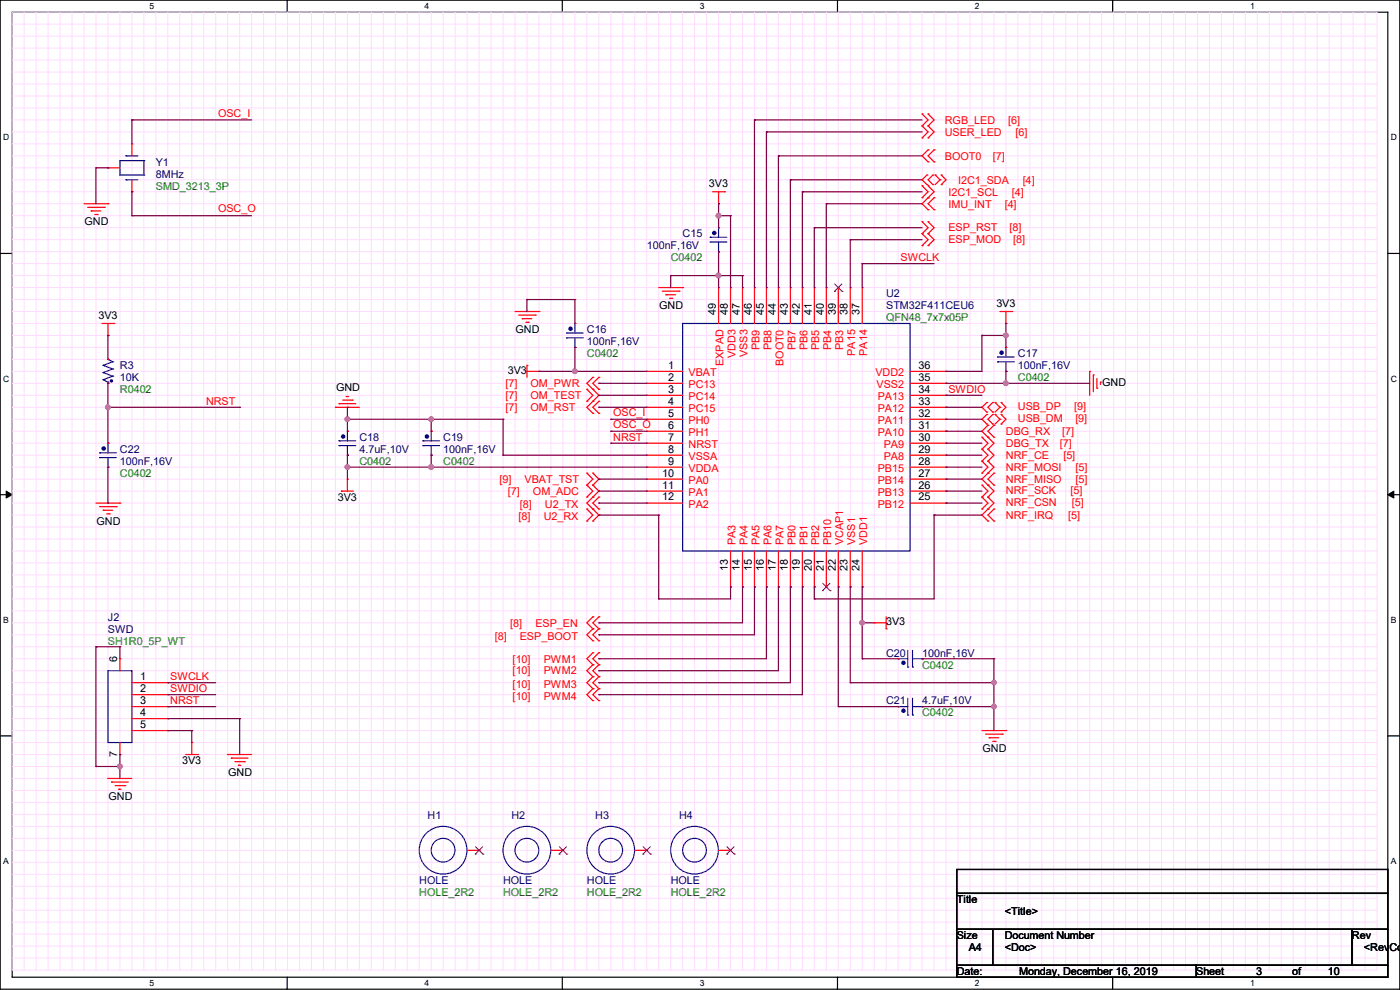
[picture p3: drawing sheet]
<svg xmlns="http://www.w3.org/2000/svg" width="297mm" height="210mm" viewBox="0 0 297 210" stroke-linecap="round" stroke-linejoin="round" font-family="sans-serif">
<path d="M0 0h297v209.8h-297zM2.6 2.6h291.8v204.7h-291.8z" fill="none" stroke="#000" stroke-width=".25"/>
<g fill="#fff">
<path d="M31.7 .3h1v2h-1z"/>
<path d="M31.7 207.6h1v1.9h-1z"/>
</g>
<path d="M60.9 0v2.6M60.9 207.3v2.5" fill="none" stroke="#000" stroke-width=".25"/>
<g fill="#fff">
<path d="M90.1 .3h1v2h-1z"/>
<path d="M90.1 207.6h1v1.9h-1z"/>
</g>
<path d="M119.3 0v2.6M119.3 207.3v2.5" fill="none" stroke="#000" stroke-width=".25"/>
<g fill="#fff">
<path d="M148.5 .3h.9v2h-.9z"/>
<path d="M148.5 207.6h.9v1.9h-.9z"/>
</g>
<path d="M177.7 0v2.6M177.7 207.3v2.5" fill="none" stroke="#000" stroke-width=".25"/>
<g fill="#fff">
<path d="M206.8 .3h1v2h-1z"/>
<path d="M206.8 207.6h1v1.9h-1z"/>
</g>
<path d="M236.1 0v2.6M236.1 207.3v2.5" fill="none" stroke="#000" stroke-width=".25"/>
<g fill="#fff">
<path d="M265.2 .3h1v2h-1z"/>
<path d="M265.2 207.6h1v1.9h-1z"/>
<path d="M.7 28.2h1.2v1.9h-1.2z"/>
<path d="M295.1 28.2h1.2v1.9h-1.2z"/>
<path d="M.7 79.3h1.2v2h-1.2z"/>
<path d="M295.1 79.3h1.2v2h-1.2z"/>
</g>
<path d="M0 53.8h2.6M294.4 53.8h2.6" fill="none" stroke="#000" stroke-width=".25"/>
<g fill="#fff">
<path d="M.7 130.5h1.2v2h-1.2z"/>
<path d="M295.1 130.5h1.1v2h-1.1z"/>
</g>
<path d="M0 104.9h2.6M294.4 104.9h2.6" fill="none" stroke="#000" stroke-width=".25"/>
<path d="M1.3 104.2l1.3 .7-1.3 .8zM294.4 104.9l1.3-.7v1.5z" fill="#000" stroke="#000" stroke-width=".21"/>
<g fill="#fff">
<path d="M.7 181.7h1.2v2h-1.2z"/>
<path d="M295.1 181.7h1.1v2h-1.1z"/>
</g>
<path d="M0 156.1h2.6M294.4 156.1h2.6M203 184.4h91.4v5.1h-91.4zM203 189.5h91.4v7.6h-91.4zM203 197.1h7.6v7.7h-7.6zM210.6 197.1h76.2v7.7h-76.2zM286.8 197.1h7.6v7.7h-7.6zM203 204.8h50.8v2.5h-50.8zM253.8 204.8h40.6v2.5h-40.6z" fill="none" stroke="#000" stroke-width=".25"/>
<g fill="none" stroke="#ffdbff" stroke-width=".21">
<path d="M2.6 2.6h289.5v203.2h-289.5zM2.6 5.1h289.5M2.6 7.7h289.5M2.6 10.2h289.5M2.6 12.7h289.5M2.6 15.3h289.5M2.6 17.8h289.5M5.1 2.6v203.2M7.7 2.6v203.2M10.2 2.6v203.2M12.7 2.6v203.2M15.3 2.6v203.2"/>
<path d="M17.8 2.6v203.2M20.4 2.6v203.2M22.9 2.6v203.2M25.4 2.6v203.2M28 2.6v203.2M30.5 2.6v203.2M33.1 2.6v203.2M35.6 2.6v203.2M38.1 2.6v203.2M40.7 2.6v203.2M43.2 2.6v203.2M45.8 2.6v203.2"/>
<path d="M48.3 2.6v203.2M50.8 2.6v203.2M53.4 2.6v203.2M55.9 2.6v203.2M58.5 2.6v203.2M61 2.6v203.2M63.5 2.6v203.2M66.1 2.6v203.2M68.6 2.6v203.2M71.2 2.6v203.2M73.7 2.6v203.2M76.2 2.6v203.2"/>
<path d="M78.8 2.6v203.2M81.3 2.6v203.2M83.9 2.6v203.2M86.4 2.6v203.2M88.9 2.6v203.2M91.5 2.6v203.2M94 2.6v203.2M96.6 2.6v203.2M99.1 2.6v203.2M101.6 2.6v203.2M104.2 2.6v203.2M106.7 2.6v203.2"/>
<path d="M109.3 2.6v203.2M111.8 2.6v203.2M114.3 2.6v203.2M116.9 2.6v203.2M119.4 2.6v203.2M122 2.6v203.2M124.5 2.6v203.2M127 2.6v203.2M129.6 2.6v203.2M132.1 2.6v203.2M134.7 2.6v203.2M137.2 2.6v203.2"/>
<path d="M139.7 2.6v203.2M142.3 2.6v203.2M144.8 2.6v203.2M147.4 2.6v203.2M149.9 2.6v203.2M152.4 2.6v203.2M155 2.6v203.2M157.5 2.6v203.2M160.1 2.6v203.2M162.6 2.6v203.2M165.1 2.6v203.2M167.7 2.6v203.2"/>
<path d="M170.2 2.6v203.2M172.8 2.6v203.2M175.3 2.6v203.2M177.8 2.6v203.2M180.4 2.6v203.2M182.9 2.6v203.2M185.5 2.6v203.2M188 2.6v203.2M190.5 2.6v203.2M193.1 2.6v203.2M195.6 2.6v203.2M198.2 2.6v203.2"/>
<path d="M200.7 2.6v203.2M203.2 2.6v203.2M205.8 2.6v203.2M208.3 2.6v203.2M210.9 2.6v203.2M213.4 2.6v203.2M215.9 2.6v203.2M218.5 2.6v203.2M221 2.6v203.2M223.6 2.6v203.2M226.1 2.6v203.2M228.6 2.6v203.2"/>
<path d="M231.2 2.6v203.2M233.7 2.6v203.2M236.3 2.6v203.2M238.8 2.6v203.2M241.3 2.6v203.2M243.9 2.6v203.2M246.4 2.6v203.2M249 2.6v203.2M251.5 2.6v203.2M254 2.6v203.2M256.6 2.6v203.2M259.1 2.6v203.2"/>
<path d="M261.7 2.6v203.2M264.2 2.6v203.2M266.7 2.6v203.2M269.3 2.6v203.2M271.8 2.6v203.2M274.4 2.6v203.2M276.9 2.6v203.2M279.4 2.6v203.2M282 2.6v203.2M284.5 2.6v203.2M287.1 2.6v203.2M289.6 2.6v203.2"/>
<path d="M2.6 20.4h289.5M2.6 22.9h289.5M2.6 25.4h289.5M2.6 28h289.5M2.6 30.5h289.5M2.6 33.1h289.5M2.6 35.6h289.5M2.6 38.1h289.5M2.6 40.7h289.5M2.6 43.2h289.5M2.6 45.8h289.5M2.6 48.3h289.5"/>
<path d="M2.6 50.8h289.5M2.6 53.4h289.5M2.6 55.9h289.5M2.6 58.5h289.5M2.6 61h289.5M2.6 63.5h289.5M2.6 66.1h289.5M2.6 68.6h289.5M2.6 71.2h289.5M2.6 73.7h289.5M2.6 76.2h289.5M2.6 78.8h289.5"/>
<path d="M2.6 81.3h289.5M2.6 83.9h289.5M2.6 86.4h289.5M2.6 88.9h289.5M2.6 91.5h289.5M2.6 94h289.5M2.6 96.6h289.5M2.6 99.1h289.5M2.6 101.6h289.5M2.6 104.2h289.5M2.6 106.7h289.5M2.6 109.3h289.5"/>
<path d="M2.6 111.8h289.5M2.6 114.3h289.5M2.6 116.9h289.5M2.6 119.4h289.5M2.6 122h289.5M2.6 124.5h289.5M2.6 127h289.5M2.6 129.6h289.5M2.6 132.1h289.5M2.6 134.7h289.5M2.6 137.2h289.5M2.6 139.7h289.5"/>
<path d="M2.6 142.3h289.5M2.6 144.8h289.5M2.6 147.4h289.5M2.6 149.9h289.5M2.6 152.4h289.5M2.6 155h289.5M2.6 157.5h289.5M2.6 160.1h289.5M2.6 162.6h289.5M2.6 165.1h289.5M2.6 167.7h289.5M2.6 170.2h289.5"/>
<path d="M2.6 172.8h289.5M2.6 175.3h289.5M2.6 177.8h289.5M2.6 180.4h289.5M2.6 182.9h289.5M2.6 185.5h289.5M2.6 188h289.5M2.6 190.5h289.5M2.6 193.1h289.5M2.6 195.6h289.5M2.6 198.2h289.5M2.6 200.7h289.5"/>
<path d="M2.6 203.2h289.5"/>
</g>
<g fill="none" stroke="#f00" stroke-width=".25">
<path d="M22.9 35.6h.1M22.9 35.6h2.5M28 30.5h.1M28 30.5v2.6M28 38.1v2.6M195.6 39.4h.1M195.6 29.3h.1M195.6 26.7h.1M195.6 24.2h.1M195.6 39.4l1.3 1.3-1.3 1.3M195.6 26.7l1.3 1.3-1.3 1.3M195.6 24.2l1.3 1.2-1.3 1.3"/>
<path d="M196.6 37.1h.1M196.6 39.2h.1M196.6 37.1l-1 1 1 1.1M196.9 39.4h.1M196.9 31.8h.1M196.9 34.3h.1M196.9 29.3h.1M196.9 26.7h.1M196.9 24.2h.1M196.9 31.8l-1.3 1.3 1.3 1.2M196.9 39.4l1.3 1.3-2.6 2.5 1.3 1.3M196.9 26.7l1.3 1.3-1.3 1.3"/>
<path d="M196.9 24.2l1.3 1.2-1.3 1.3M197.9 37.1h.1M197.9 39.2h.1M197.9 37.1l-1 1 1 1.1M198.2 34.3h.1M198.2 31.8h.1M198.2 31.8l-1.3 1.3 1.3 1.2M198.4 37.1h.1M198.4 37.1l1 1M199.4 38.1h.1M199.4 38.1l-1 1.1M199.7 39.2h.1"/>
<path d="M199.7 37.1h.1M199.7 37.1l1 1-1 1.1M17.8 43.2h5.1M18.6 44h3.5M19.3 44.7h.1M19.3 44.7h2.1M20.1 45.5h.5M20.6 45.5h.1M22.1 44h.1M22.9 43.2h.1M28 40.7h.1M151.2 40.7h2.5"/>
<path d="M152.4 43.2h.1M152.4 48.3h.1M152.4 53.4h.1M152.4 40.7v2.5M153.7 40.7h.1M195.6 52.1h.1M195.6 49.6h.1M195.6 47h.1M195.6 42h.1M195.6 49.6l1.3 1.2-1.3 1.3M195.6 47l1.3 1.3-1.3 1.3M196.9 52.1h.1"/>
<path d="M196.9 49.6h.1M196.9 47h.1M196.9 42h.1M196.9 44.5h.1M196.9 49.6l1.3 1.2-1.3 1.3M196.9 47l1.3 1.3-1.3 1.3M198.2 44.5h.1M198.2 42h.1M198.2 42l-1.3 1.2 1.3 1.3M21.6 68.6h2.6M22.9 71.2h.1M22.9 76.2h.1"/>
<path d="M22.9 68.6v2.6M24.2 68.6h.1M109.3 66.1h5M110 66.8h3.6M110.8 67.6h.1M110.8 67.6h2M111.5 68.4h.6M111.8 77.5h.1M111.8 78.8h2.5M111.8 77.5v2.6M112.1 68.4h.1M113.6 66.8h.1"/>
<path d="M114.3 78.8h.1M114.3 66.1h.1M122 68.6h.1M122 73.7h.1M137.2 78.8h.1M137.2 78.8h7.6M139.7 61h5.1M140.5 61.8h3.6M141.3 62.5h.1M141.3 62.5h2M142 63.3h.5M142.5 63.3h.1"/>
<path d="M144.1 61.8h.1M144.8 61h.1M152.4 61h.1M152.4 61v7.6M155 61h.1M155 61v7.6M157.5 61h.1M157.5 61v7.6M160.1 61h.1M160.1 61v7.6M162.6 61h.1M162.6 61v7.6"/>
<path d="M165.1 61h.1M165.1 61v7.6M167.7 61h.1M167.7 61v7.6M170.2 61h.1M170.2 61v7.6M172.8 61h.1M172.8 61v7.6M175.3 61h.1M175.3 61v7.6M177.8 61h.1M177.8 61v7.6"/>
<path d="M180.4 61h.1M180.4 61v7.6M182.9 61h.1M182.9 61v7.6M193.1 78.8h7.6M200.7 78.8h.1M212.1 66.1h2.6M213.4 68.6h.1M213.4 73.7h.1M213.4 78.8h.1M213.4 66.1v2.5M214.7 66.1h.1"/>
<path d="M231.2 78.8h.1M231.2 78.8v5.1M231.9 79.5h.1M231.9 79.5v3.6M22.9 94h.1M22.9 99.1h.1M22.9 81.3h.1M71.2 86.4h.1M71.2 86.4h5M71.9 85.6h.1M71.9 85.6h3.6M72.7 84.9h2"/>
<path d="M73.4 84.1h.1M73.4 84.1h.6M73.7 91.5h.1M73.7 96.6h.1M74.7 84.9h.1M91.5 91.5h.1M91.5 96.6h.1M124.5 82.6h.1M124.5 85.1h.1M124.5 82.6l1.3 1.3-1.3 1.2M125.8 80.1h.1M125.8 82.6h.1"/>
<path d="M125.8 85.1h.1M125.8 87.7h.1M125.8 80.1l-1.3 1.2 2.5 2.6-2.5 2.5 1.3 1.3M127 80.1h.1M127 82.6h.1M127 85.1h.1M127 87.7h.1M127 80.1l-1.2 1.2 1.2 1.3M127 85.1l-1.2 1.3 1.2 1.3M137.2 81.3h.1M137.2 83.9h.1M137.2 86.4h.1"/>
<path d="M137.2 88.9h.1M137.2 91.5h.1M137.2 94h.1M137.2 96.6h.1M137.2 99.1h.1M137.2 86.4h7.6M137.2 81.3h7.6M137.2 83.9h7.6M137.2 88.9h7.6M137.2 91.5h7.6M137.2 94h7.6M137.2 96.6h7.6"/>
<path d="M137.2 99.1h7.6M193.1 86.4h7.6M193.1 81.3h7.6M193.1 83.9h7.6M193.1 88.9h7.6M193.1 91.5h7.6M193.1 94h7.6M193.1 96.6h7.6M193.1 99.1h7.6M200.7 99.1h.1M200.7 96.6h.1M200.7 94h.1"/>
<path d="M200.7 91.5h.1M200.7 88.9h.1M200.7 86.4h.1M200.7 83.9h.1M200.7 81.3h.1M208.3 97.8h.1M208.3 95.3h.1M208.3 92.8h.1M208.3 95.3l1.3 1.3-1.3 1.2M208.3 97.8l1.3 1.3-1.3 1.3M208.3 92.8l1.3 1.2-1.3 1.3M209.3 87.9h.1"/>
<path d="M209.3 90h.1M209.3 85.4h.1M209.3 87.4h.1M209.3 87.9l-1 1 1 1.1M209.3 85.4l-1 1 1 1M209.6 97.8h.1M209.6 95.3h.1M209.6 92.8h.1M209.6 90.2h.1M209.6 97.8l1.3 1.3-2.6 2.5 2.6 2.6-1.3 1.3M209.6 95.3l1.3 1.3-1.3 1.2M209.6 90.2l-1.3 1.3 2.6 2.5-1.3 1.3"/>
<path d="M210.6 87.9h.1M210.6 90h.1M210.6 85.4h.1M210.6 87.4h.1M210.6 87.9l-1 1 1 1.1M210.6 85.4l-1 1 1 1M210.9 92.8h.1M210.9 90.2h.1M210.9 90.2l-1.3 1.3 1.3 1.3M211.1 87.9h.1M211.1 85.4h.1M211.1 87.9l1 1"/>
<path d="M211.1 85.4l1 1M212.1 88.9h.1M212.1 86.4h.1M212.1 88.9l-1 1.1M212.1 86.4l-1 1M212.4 90h.1M212.4 87.9h.1M212.4 87.4h.1M212.4 85.4h.1M212.4 85.4l1 1-1 1M212.4 87.9l1 1-1 1.1M232.7 82.3h.1"/>
<path d="M232.7 80.3v2M233.5 81.1h.1M233.5 81.1v.5M20.4 106.7h5M21.1 107.5h3.6M21.9 108.2h.1M21.9 108.2h2M22.6 109h.6M23.2 109h.1M24.7 107.5h.1M25.4 106.7h.1M72.4 104.2h.1"/>
<path d="M72.4 104.2h2.6M73.7 101.6h.1M73.7 101.6v2.6M124.5 100.4h.1M124.5 102.9h.1M124.5 105.5h.1M124.5 108h.1M124.5 110.5h.1M124.5 100.4l1.3 1.2-1.3 1.3M124.5 102.9l1.3 1.3-1.3 1.3M124.5 108l1.3 1.3-1.3 1.2M125.8 102.9h.1"/>
<path d="M125.8 100.4h.1M125.8 105.5h.1M125.8 108h.1M125.8 110.5h.1M125.8 100.4l1.2 1.2-1.2 1.3M125.8 102.9l1.2 1.3-2.5 2.5 2.5 2.6-1.2 1.2M127 105.5h.1M127 108h.1M127 105.5l-1.2 1.2 1.2 1.3M137.2 101.6h.1M137.2 104.2h.1M137.2 106.7h.1"/>
<path d="M137.2 106.7h7.6M137.2 104.2h7.6M137.2 101.6h7.6M155 116.9v7.6M157.5 116.9v7.6M160.1 116.9v7.6M162.6 116.9v7.6M165.1 116.9v7.6M167.7 116.9v7.6M170.2 116.9v7.6M172.8 116.9v7.6M175.3 116.9v7.6"/>
<path d="M177.8 116.9v7.6M180.4 116.9v7.6M182.9 116.9v7.6M193.1 106.7h7.6M193.1 104.2h7.6M193.1 101.6h7.6M200.7 106.7h.1M200.7 104.2h.1M200.7 101.6h.1M208.3 100.4h.1M208.3 105.5h.1M208.3 102.9h.1"/>
<path d="M208.3 108h.1M208.3 102.9l1.3 1.3-1.3 1.3M208.3 105.5l1.3 1.2-1.3 1.3M209.6 100.4h.1M209.6 102.9h.1M209.6 108h.1M209.6 110.5h.1M209.6 105.5h.1M209.6 105.5l1.3 1.2-2.6 2.6 1.3 1.2M210.9 102.9h.1M210.9 100.4h.1M210.9 110.5h.1"/>
<path d="M210.9 108h.1M210.9 100.4l-1.3 1.2 1.3 1.3M210.9 108l-1.3 1.3 1.3 1.2M25.4 139.7h.1M25.4 139.7v2.6M125.8 130.9h.1M125.8 133.4h.1M125.8 135.9h.1M125.8 138.5h.1M125.8 130.9l-1.3 1.2 1.3 1.3M125.8 133.4l-1.3 1.3 1.3 1.2M125.8 138.5l-1.3 1.2 1.3 1.3"/>
<path d="M127 130.9h.1M127 133.4h.1M127 135.9h.1M127 138.5h.1M127 130.9l-1.2 1.2 1.2 1.3M127 133.4l-1.2 1.3 1.2 1.2M127 138.5l-1.2 1.2 1.2 1.3M155 124.5h.1M157.5 124.5h.1M160.1 124.5h.1M162.6 124.5h.1M165.1 124.5h.1"/>
<path d="M167.7 124.5h.1M170.2 124.5h.1M172.8 124.5h.1M175.3 124.5h.1M177.8 124.5h.1M180.4 124.5h.1M182.9 124.5h.1M185.5 132.1h.1M185.5 132.1h2.5M188 133.4h.1M188 130.9v2.5M190.5 139.7h.1"/>
<path d="M195.6 139.7h.1M25.4 157.5v2.6M28 155h7.6M28 144.8h7.6M28 147.4h7.6M28 149.9h7.6M28 152.4h7.6M35.6 144.8h.1M35.6 147.4h.1M35.6 149.9h.1M35.6 152.4h.1M35.6 155h.1"/>
<path d="M40.7 157.5h.1M40.7 157.5v2.6M125.8 141h.1M125.8 143.6h.1M125.8 146.1h.1M125.8 148.6h.1M125.8 141l-1.3 1.3 1.3 1.3M125.8 143.6l-1.3 1.2 1.3 1.3M125.8 146.1l-1.3 1.3 1.3 1.2M127 141h.1M127 143.6h.1M127 146.1h.1"/>
<path d="M127 148.6h.1M127 141l-1.2 1.3 1.2 1.3M127 143.6l-1.2 1.2 1.2 1.3M127 146.1l-1.2 1.3 1.2 1.2M190.5 149.9h.1M195.6 149.9h.1M208.3 155h5.1M209.1 155.7h3.5M209.8 156.5h.1M209.8 156.5h2.1M210.6 157.3h.5M211.1 157.3h.1"/>
<path d="M212.6 155.7h.1M213.4 155h.1M22.9 165.1h.1M22.9 165.1h5.1M23.7 165.9h.1M23.7 165.9h3.5M24.4 166.7h2.1M25.2 167.4h.1M25.2 167.4h.5M25.4 160.1h.1M26.5 166.7h.1M39.4 160.1h2.6"/>
<path d="M42 160.1h.1M48.3 160.1h.1M48.3 160.1h5.1M49.1 160.8h.1M49.1 160.8h3.5M49.8 161.6h2.1M50.6 162.3h.1M50.6 162.3h.5M51.9 161.6h.1M99.1 180.4h2.5M101.6 180.4h.1M116.9 180.4h2.5"/>
<path d="M119.4 180.4h.1M134.7 180.4h2.5M137.2 180.4h.1M152.4 180.4h2.6M155 180.4h.1"/>
</g>
<g fill="none" stroke="#00f" stroke-width=".25">
<path d="M25.4 34.1h.1M25.4 37.1h.1M25.4 34.1h5.1M25.4 34.1v3M25.4 37.1h5.1M26.7 33.1h.1M26.7 38.1h.1M26.7 33.1h2.6M26.7 38.1h2.6M30.5 37.1h.1M30.5 34.1h.1M30.5 34.1v3"/>
<path d="M150.7 51.4h.1M150.7 50.3h.1M150.7 51.4h3.5M150.7 50.3h3.5M152.4 48.3h.1M152.4 53.4h.1M152.4 48.3v2M152.4 51.4v2M21.9 77.5h.1M21.9 79h.1M21.9 77.5l2 .8M21.9 79l2 .8"/>
<path d="M22.9 76.2h.1M22.9 76.2l1 .6M23.9 79.8h.1M23.9 78.3h.1M23.9 76.8h.1M23.9 79.8l-2 .8M23.9 78.3l-2 .7M23.9 76.8l-2 .7M120.2 71.7h.1M120.2 70.7h.1M120.2 71.7h3.5M120.2 70.7h3.5"/>
<path d="M122 68.6h.1M122 73.7h.1M122 68.6v2.1M122 71.7v2M144.8 68.6h48.3v48.3h-48.3zM211.6 76.8h.1M211.6 75.7h.1M211.6 76.8h3.6M211.6 75.7h3.6M213.4 73.7h.1M213.4 78.8h.1M213.4 73.7v2"/>
<path d="M213.4 76.8v2M21.1 97.1h.1M21.1 96.1h.1M21.1 97.1h3.6M21.1 96.1h3.6M21.9 80.6h.1M21.9 80.6l1 .5M22.9 94h.1M22.9 99.1h.1M22.9 81.1h.1M22.9 81.1v.2M22.9 94v2.1"/>
<path d="M22.9 97.1v2M71.9 94.5h.1M71.9 93.5h.1M71.9 94.5h3.6M71.9 93.5h3.6M73.7 91.5h.1M73.7 96.6h.1M73.7 91.5v2M73.7 94.5v2.1M89.7 94.5h.1M89.7 93.5h.1M89.7 94.5h3.6"/>
<path d="M89.7 93.5h3.6M91.5 91.5h.1M91.5 96.6h.1M91.5 91.5v2M91.5 94.5v2.1M190.5 139.7h.1M190.5 139.7h2.1M192.6 138v3.5M193.6 138v3.5M193.6 139.7h2M195.6 139.7h.1M22.9 142.3h5.1v15.2h-5.1z"/>
<path d="M190.5 149.9h.1M190.5 149.9h2.1M192.6 141.5h.1M192.6 151.7h.1M192.6 148.1v3.6M193.6 141.5h.1M193.6 151.7h.1M193.6 148.1v3.6M193.6 149.9h2M195.6 149.9h.1"/>
<circle cx="94" cy="180.4" r="5.1"/>
<circle cx="94" cy="180.4" r="2.52"/>
<circle cx="111.8" cy="180.4" r="5.1"/>
<circle cx="111.8" cy="180.4" r="2.52"/>
<circle cx="129.6" cy="180.4" r="5.1"/>
<circle cx="129.6" cy="180.4" r="2.52"/>
<circle cx="147.3" cy="180.4" r="5.1"/>
<circle cx="147.3" cy="180.4" r="2.52"/>
</g>
<g fill="#00f" stroke="#00f" stroke-width=".25">
<circle cx="22" cy="95.1" r=".36"/>
<circle cx="90.6" cy="92.6" r=".36"/>
<circle cx="191.7" cy="140.6" r=".36"/>
<circle cx="72.8" cy="92.6" r=".36"/>
<circle cx="212.5" cy="74.8" r=".36"/>
<circle cx="151.5" cy="49.4" r=".36"/>
<circle cx="23.6" cy="80.8" r=".23"/>
<circle cx="191.7" cy="150.8" r=".36"/>
<circle cx="121.1" cy="69.7" r=".36"/>
</g>
<g fill="none" stroke="#804000" stroke-width=".21">
<path d="M177 61.8h.1M177.1 60.2l1.5 1.6M178.6 60.2l-1.6 1.6M178.6 61.8h.1M174.5 125.3h.1M174.5 123.7l1.6 1.6M176.1 123.7l-1.6 1.6M176.1 125.3h.1M100.9 179.6l1.5 1.6M102.4 179.6l-1.6 1.6M118.7 179.6l1.5 1.6M120.2 179.6l-1.6 1.6"/>
<path d="M136.4 179.6l1.6 1.6M138 179.6l-1.6 1.6M154.2 179.6l1.6 1.6M155.7 179.6l-1.5 1.6M100.8 181.2h.1M102.4 181.2h.1M118.6 181.2h.1M120.2 181.2h.1M136.4 181.2h.1M138 181.2h.1M154.2 181.2h.1M155.8 181.2h.1"/>
</g>
<g fill="none" stroke="#800040" stroke-width=".25">
<path d="M20.4 35.6h.1M20.4 35.6h2.5M20.4 35.6v7.6M22.9 35.6h.1M28 25.4h.1M28 25.4v5.1M28 25.4h25.4M160.1 25.4h.1M160.1 25.4h35.5M160.1 25.4v35.6M162.6 28h.1M162.6 28v33"/>
<path d="M162.6 28h33M165.1 33.1h.1M165.1 33.1v27.9M165.1 33.1h30.5M167.7 38.1h.1M167.7 38.1v22.9M167.7 38.1h27.9M28 40.7h.1M28 45.8h.1M28 40.7v5.1M28 45.8h25.4M142.3 58.5h.1"/>
<path d="M142.3 58.5h15.2M142.3 58.5v2.5M152.4 58.5h.1M152.4 53.4h.1M152.4 45.8h.1M152.4 43.2h.1M152.4 45.8h2.6M152.4 43.2v5.1M152.4 53.4v7.6M155 45.8h.1M155 45.8v15.2M157.5 58.5h.1"/>
<path d="M157.5 58.5v2.5M170.2 40.7h.1M170.2 40.7v20.3M170.2 40.7h25.4M172.8 48.3h.1M172.8 48.3v12.7M172.8 48.3h22.8M175.3 43.2h.1M175.3 43.2v17.8M175.3 43.2h20.3M180.4 50.8h.1M180.4 50.8v10.2"/>
<path d="M180.4 50.8h15.2M182.9 55.9h.1M182.9 55.9v5.1M182.9 55.9h15.3M22.9 71.2h.1M22.9 71.2v5M111.8 63.5h.1M111.8 63.5h10.2M111.8 63.5v2.6M114.3 78.8h.1M114.3 78.8h22.9M122 73.7h.1"/>
<path d="M122 78.8h.1M122 63.5h.1M122 63.5v5.1M122 73.7v5.1M200.7 78.8h.1M208.3 71.2h.1M208.3 71.2v7.6h-7.6M208.3 71.2h5.1M213.4 78.8h.1M213.4 68.6h.1M213.4 71.2h.1M213.4 68.6v5.1"/>
<path d="M213.4 78.8v2.5M22.9 81.3h.1M22.9 86.4h.1M22.9 81.3v12.7M22.9 99.1v7.6M22.9 86.4h27.9M50.8 86.4h.1M73.7 88.9h.1M73.7 99.1h.1M73.7 96.6h.1M73.7 86.4h.1M73.7 88.9h33"/>
<path d="M73.7 86.4v5.1M73.7 96.6v5M73.7 99.1h63.5M91.5 88.9h.1M91.5 99.1h.1M91.5 96.6h.1M91.5 88.9v2.6M91.5 96.6v2.5M106.7 96.6h.1M106.7 88.9h.1M106.7 96.6h30.5M106.7 88.9v7.7"/>
<path d="M127 81.3h.1M127 83.9h.1M127 86.4h.1M127 86.4h10.2M127 81.3h10.2M127 83.9h10.2M129.6 91.5h.1M129.6 88.9h.1M129.6 94h.1M129.6 91.5h7.6M129.6 88.9h7.6M129.6 94h7.6"/>
<path d="M200.7 81.3h.1M200.7 99.1h.1M200.7 96.6h.1M200.7 91.5h.1M200.7 94h.1M200.7 88.9h.1M200.7 86.4h.1M200.7 83.9h.1M200.7 91.5h7.6M200.7 88.9h7.6M200.7 86.4h7.6M200.7 94h7.6"/>
<path d="M200.7 96.6h7.6M200.7 99.1h7.6M200.7 81.3h30.5M200.7 83.9h7.6M213.4 81.3h.1M22.9 106.7h.1M127 101.6h.1M127 104.2h.1M127 106.7h.1M127 109.3h.1M127 101.6h10.2M127 104.2h10.2"/>
<path d="M127 106.7h10.2M127 109.3h12.7M139.7 109.3h.1M139.7 109.3v17.7M198.2 109.3h.1M198.2 109.3v17.7h-25.4M198.2 109.3h10.1M200.7 106.7h.1M200.7 104.2h.1M200.7 101.6h.1M200.7 101.6h7.6M200.7 104.2h7.6"/>
<path d="M200.7 106.7h7.6M20.4 137.2h.1M20.4 137.2v25.4M20.4 137.2h5M25.4 137.2h.1M25.4 137.2v2.5M127 132.1h.1M127 134.7h.1M127 139.7h.1M139.7 127h.1M155 124.5h.1M155 124.5v2.5h-15.3"/>
<path d="M157.5 124.5h.1M157.5 124.5v7.6h-30.5M160.1 124.5h.1M160.1 124.5v10.2h-33.1M162.6 124.5h.1M162.6 124.5v15.2h-35.6M165.1 124.5h.1M165.1 124.5v17.8h-38.1M167.7 124.5h.1M167.7 124.5v20.3h-40.7M170.2 124.5h.1M170.2 124.5v22.9h-43.2"/>
<path d="M172.8 124.5h.1M172.8 127h.1M172.8 124.5v2.5M177.8 124.5h.1M177.8 124.5v25.4M180.4 124.5h.1M180.4 124.5v20.3M182.9 124.5h.1M182.9 139.7h.1M182.9 132.1h.1M182.9 124.5v15.2M182.9 139.7h7.6"/>
<path d="M182.9 132.1h2.6M195.6 139.7h.1M195.6 139.7h15.3M210.9 139.7h.1M210.9 139.7v15.3M35.6 155h.1M35.6 152.4h.1M35.6 149.9h.1M35.6 147.4h.1M35.6 144.8h.1M35.6 149.9h10.2M35.6 144.8h10.2"/>
<path d="M35.6 147.4h10.2M35.6 155h5.1M35.6 152.4h15.2M40.7 155h.1M40.7 155v2.5M50.8 152.4h.1M50.8 152.4v7.7M127 142.3h.1M127 144.8h.1M127 147.4h.1M177.8 149.9h.1M177.8 149.9h12.7"/>
<path d="M180.4 144.8h.1M180.4 144.8h30.5M195.6 149.9h.1M195.6 149.9h15.3M210.9 144.8h.1M210.9 149.9h.1M20.4 162.6h.1M20.4 162.6h5M25.4 160.1h.1M25.4 162.6h.1M25.4 160.1v5"/>
</g>
<g fill="#f0f" stroke="#f0f" stroke-width=".25">
<circle cx="22.9" cy="86.4" r=".49"/>
<circle cx="91.5" cy="88.9" r=".49"/>
<circle cx="73.7" cy="88.9" r=".49"/>
<circle cx="91.5" cy="99.1" r=".49"/>
<circle cx="73.7" cy="99.1" r=".49"/>
<circle cx="121.9" cy="78.8" r=".49"/>
<circle cx="210.8" cy="144.8" r=".49"/>
<circle cx="210.8" cy="149.9" r=".49"/>
<circle cx="182.9" cy="132.1" r=".49"/>
<circle cx="213.4" cy="81.3" r=".49"/>
<circle cx="213.4" cy="71.1" r=".49"/>
<circle cx="152.4" cy="58.4" r=".49"/>
<circle cx="152.4" cy="45.7" r=".49"/>
<circle cx="25.4" cy="162.6" r=".49"/>
</g>
<g font-size="2.3" fill="#f00">
<text x="46.3" y="24.7">OSC_I</text>
<text x="200.5" y="28.8">USER_LED</text>
<text x="200.5" y="26.2">RGB_LED</text>
<text x="213.9" y="26.2">[6]</text>
<text x="215.4" y="28.8">[6]</text>
<text x="200.5" y="33.9">BOOT0</text>
<text x="210.6" y="33.9">[7]</text>
<text x="201.2" y="41.5">I2C1_SCL</text>
<text x="203.2" y="38.9">I2C1_SDA</text>
<text x="214.7" y="41.5">[4]</text>
<text x="217" y="38.9">[4]</text>
<text x="46.3" y="45">OSC_O</text>
<text x="201.2" y="44">IMU_INT</text>
<text x="213.2" y="44">[4]</text>
<text x="201.2" y="51.6">ESP_MOD</text>
<text x="201.2" y="49.1">ESP_RST</text>
<text x="214.2" y="49.1">[8]</text>
<text x="214.9" y="51.6">[8]</text>
<text x="191.1" y="55.4">SWCLK</text>
<text x="153.5" y="77.6" transform="rotate(-90 153.5 77.6)">EXPAD</text>
<text x="156" y="76" transform="rotate(-90 156 76)">VDD3</text>
<text x="158.6" y="75.7" transform="rotate(-90 158.6 75.7)">VSS3</text>
<text x="161.1" y="74.2" transform="rotate(-90 161.1 74.2)">PB9</text>
<text x="163.7" y="74.2" transform="rotate(-90 163.7 74.2)">PB8</text>
<text x="166.2" y="77.6" transform="rotate(-90 166.2 77.6)">BOOT0</text>
<text x="168.7" y="74.2" transform="rotate(-90 168.7 74.2)">PB7</text>
<text x="171.3" y="74.2" transform="rotate(-90 171.3 74.2)">PB6</text>
<text x="173.8" y="74.2" transform="rotate(-90 173.8 74.2)">PB5</text>
<text x="176.4" y="74.2" transform="rotate(-90 176.4 74.2)">PB4</text>
<text x="178.9" y="74.2" transform="rotate(-90 178.9 74.2)">PB3</text>
<text x="181.4" y="75.5" transform="rotate(-90 181.4 75.5)">PA15</text>
<text x="184" y="75.5" transform="rotate(-90 184 75.5)">PA14</text>
<text x="107.2" y="82.1">[7]</text>
<text x="112.6" y="82.1">OM_PWR</text>
<text x="146.1" y="79.8">VBAT</text>
<text x="146.1" y="82.4">PC13</text>
<text x="185.7" y="79.8">VDD2</text>
<text x="186" y="82.4">VSS2</text>
<text x="201.2" y="83.4">SWDIO</text>
<text x="43.7" y="85.9">NRST</text>
<text x="107.2" y="87.2">[7]</text>
<text x="107.2" y="84.7">[7]</text>
<text x="112.6" y="87.2">OM_RST</text>
<text x="112.6" y="84.7">OM_TEST</text>
<text x="130.1" y="88.2">OSC_I</text>
<text x="146.1" y="84.9">PC14</text>
<text x="146.1" y="87.5">PC15</text>
<text x="186.2" y="87.5">PA12</text>
<text x="186.2" y="84.9">PA13</text>
<text x="215.9" y="89.5">USB_DM</text>
<text x="215.9" y="87">USB_DP</text>
<text x="227.9" y="87">[9]</text>
<text x="228.1" y="89.5">[9]</text>
<text x="130.1" y="90.8">OSC_O</text>
<text x="130.1" y="93.5">NRST</text>
<text x="146.1" y="90">PH0</text>
<text x="146.1" y="92.5">PH1</text>
<text x="146.1" y="95.1">NRST</text>
<text x="186.2" y="92.5">PA10</text>
<text x="186.2" y="90">PA11</text>
<text x="187.5" y="95.1">PA9</text>
<text x="213.4" y="94.8">DBG_TX</text>
<text x="213.4" y="92.3">DBG_RX</text>
<text x="224.8" y="94.8">[7]</text>
<text x="225.4" y="92.3">[7]</text>
<text x="146.1" y="97.6">VSSA</text>
<text x="146.1" y="100.2">VDDA</text>
<text x="186.2" y="100.2">PB15</text>
<text x="187.5" y="97.6">PA8</text>
<text x="213.4" y="97.4">NRF_CE</text>
<text x="213.4" y="99.9">NRF_MOSI</text>
<text x="225.6" y="97.4">[5]</text>
<text x="228.1" y="99.9">[5]</text>
<text x="106" y="102.4">[9]</text>
<text x="107.7" y="105">[7]</text>
<text x="110.3" y="107.8">[8]</text>
<text x="111.3" y="102.4">VBAT_TST</text>
<text x="113.1" y="105">OM_ADC</text>
<text x="115.6" y="107.8">U2_TX</text>
<text x="146.1" y="102.7">PA0</text>
<text x="146.1" y="105.2">PA1</text>
<text x="146.1" y="107.8">PA2</text>
<text x="186.2" y="107.8">PB12</text>
<text x="186.2" y="105.2">PB13</text>
<text x="186.2" y="102.7">PB14</text>
<text x="213.4" y="102.4">NRF_MISO</text>
<text x="213.4" y="104.7">NRF_SCK</text>
<text x="213.4" y="107.3">NRF_CSN</text>
<text x="227.1" y="104.7">[5]</text>
<text x="227.4" y="107.3">[5]</text>
<text x="228.1" y="102.4">[5]</text>
<text x="110" y="110.3">[8]</text>
<text x="115.4" y="110.3">U2_RX</text>
<text x="213.4" y="110.1">NRF_IRQ</text>
<text x="226.6" y="110.1">[5]</text>
<text x="156" y="115.6" transform="rotate(-90 156 115.6)">PA3</text>
<text x="158.6" y="115.6" transform="rotate(-90 158.6 115.6)">PA4</text>
<text x="161.1" y="115.6" transform="rotate(-90 161.1 115.6)">PA5</text>
<text x="163.7" y="115.6" transform="rotate(-90 163.7 115.6)">PA6</text>
<text x="166.2" y="115.6" transform="rotate(-90 166.2 115.6)">PA7</text>
<text x="168.7" y="115.6" transform="rotate(-90 168.7 115.6)">PB0</text>
<text x="171.3" y="115.6" transform="rotate(-90 171.3 115.6)">PB1</text>
<text x="173.8" y="115.6" transform="rotate(-90 173.8 115.6)">PB2</text>
<text x="176.4" y="115.6" transform="rotate(-90 176.4 115.6)">PB10</text>
<text x="178.9" y="115.6" transform="rotate(-90 178.9 115.6)">VCAP1</text>
<text x="181.4" y="115.6" transform="rotate(-90 181.4 115.6)">VSS1</text>
<text x="184" y="115.6" transform="rotate(-90 184 115.6)">VDD1</text>
<text x="104.9" y="135.7">[8]</text>
<text x="108.2" y="132.9">[8]</text>
<text x="110.3" y="135.7">ESP_BOOT</text>
<text x="113.6" y="132.9">ESP_EN</text>
<text x="108.8" y="140.5">[10]</text>
<text x="108.8" y="143.1">[10]</text>
<text x="115.4" y="140.5">PWM1</text>
<text x="115.4" y="143.1">PWM2</text>
<text x="36.1" y="149.4">NRST</text>
<text x="36.1" y="146.9">SWDIO</text>
<text x="36.1" y="144.3">SWCLK</text>
<text x="108.8" y="145.9">[10]</text>
<text x="108.8" y="148.4">[10]</text>
<text x="115.4" y="145.9">PWM3</text>
<text x="115.4" y="148.4">PWM4</text>
</g>
<g font-size="2.3" fill="#000080">
<text x="33.1" y="35.1">Y1</text>
<text x="33.1" y="37.7">8MHz</text>
<text x="137.2" y="52.9">100nF,16V</text>
<text x="144.8" y="50.4">C15</text>
<text x="188" y="63.1">U2</text>
<text x="188" y="65.6">STM32F411CEU6</text>
<text x="124.5" y="70.7">C16</text>
<text x="124.5" y="73.2">100nF,16V</text>
<text x="215.9" y="75.8">C17</text>
<text x="25.4" y="78.3">R3</text>
<text x="25.4" y="80.9">10K</text>
<text x="215.9" y="78.3">100nF,16V</text>
<text x="76.2" y="93.6">C18</text>
<text x="94" y="93.6">C19</text>
<text x="25.4" y="96.1">C22</text>
<text x="25.4" y="98.6">100nF,16V</text>
<text x="76.2" y="96.1">4.7uF,10V</text>
<text x="94" y="96.1">100nF,16V</text>
<text x="22.9" y="131.7">J2</text>
<text x="22.9" y="134.2">SWD</text>
<text x="188" y="139.3">C20</text>
<text x="195.6" y="139.3">100nF,16V</text>
<text x="188" y="149.4">C21</text>
<text x="195.6" y="149.4">4.7uF,10V</text>
<text x="90.7" y="173.8">H1</text>
<text x="108.5" y="173.8">H2</text>
<text x="126.3" y="173.8">H3</text>
<text x="144.1" y="173.8">H4</text>
<text x="88.9" y="187.5">HOLE</text>
<text x="106.7" y="187.5">HOLE</text>
<text x="124.5" y="187.5">HOLE</text>
<text x="142.3" y="187.5">HOLE</text>
</g>
<g font-size="2.3" fill="#008000">
<text x="33.1" y="40.2">SMD_3213_3P</text>
<text x="142.3" y="55.5">C0402</text>
<text x="188" y="68.2">QFN48_7x7x05P</text>
<text x="124.5" y="75.8">C0402</text>
<text x="25.4" y="83.4">R0402</text>
<text x="215.9" y="80.9">C0402</text>
<text x="25.4" y="101.2">C0402</text>
<text x="76.2" y="98.6">C0402</text>
<text x="94" y="98.6">C0402</text>
<text x="22.9" y="136.7">SH1R0_5P_WT</text>
<text x="195.6" y="141.8">C0402</text>
<text x="195.6" y="152">C0402</text>
<text x="88.9" y="190.1">HOLE_2R2</text>
<text x="106.7" y="190.1">HOLE_2R2</text>
<text x="124.5" y="190.1">HOLE_2R2</text>
<text x="142.3" y="190.1">HOLE_2R2</text>
</g>
<g font-size="2.3">
<text x="150.4" y="39.7">3V3</text>
<text x="17.9" y="47.8">GND</text>
<text x="139.9" y="65.6">GND</text>
<text x="211.4" y="65.1">3V3</text>
<text x="20.9" y="67.6">3V3</text>
<text x="109.4" y="70.7">GND</text>
<text x="151.9" y="66.8" transform="rotate(-90 151.9 66.8)">49</text>
<text x="154.4" y="66.8" transform="rotate(-90 154.4 66.8)">48</text>
<text x="157" y="66.8" transform="rotate(-90 157 66.8)">47</text>
<text x="159.5" y="66.8" transform="rotate(-90 159.5 66.8)">46</text>
<text x="162.1" y="66.8" transform="rotate(-90 162.1 66.8)">45</text>
<text x="164.6" y="66.8" transform="rotate(-90 164.6 66.8)">44</text>
<text x="167.1" y="66.8" transform="rotate(-90 167.1 66.8)">43</text>
<text x="169.7" y="66.8" transform="rotate(-90 169.7 66.8)">42</text>
<text x="172.2" y="66.8" transform="rotate(-90 172.2 66.8)">41</text>
<text x="174.8" y="66.8" transform="rotate(-90 174.8 66.8)">40</text>
<text x="177.3" y="66.8" transform="rotate(-90 177.3 66.8)">39</text>
<text x="179.8" y="66.8" transform="rotate(-90 179.8 66.8)">38</text>
<text x="182.4" y="66.8" transform="rotate(-90 182.4 66.8)">37</text>
<text x="71.3" y="82.9">GND</text>
<text x="107.7" y="79.3">3V3</text>
<text x="141.8" y="78.2">1</text>
<text x="141.8" y="80.8">2</text>
<text x="141.8" y="83.3">3</text>
<text x="194.9" y="83.3">34</text>
<text x="194.9" y="80.8">35</text>
<text x="194.9" y="78.2">36</text>
<text x="233.9" y="81.9">GND</text>
<text x="141.8" y="85.9">4</text>
<text x="141.8" y="88.4">5</text>
<text x="194.9" y="88.4">32</text>
<text x="194.9" y="85.9">33</text>
<text x="141.8" y="90.9">6</text>
<text x="141.8" y="93.5">7</text>
<text x="194.9" y="93.5">30</text>
<text x="194.9" y="90.9">31</text>
<text x="140.5" y="101.1">10</text>
<text x="141.8" y="96">8</text>
<text x="141.8" y="98.6">9</text>
<text x="194.9" y="101.1">27</text>
<text x="194.9" y="98.6">28</text>
<text x="194.9" y="96">29</text>
<text x="71.7" y="106.3">3V3</text>
<text x="140.5" y="103.6">11</text>
<text x="140.5" y="106.2">12</text>
<text x="194.9" y="106.2">25</text>
<text x="194.9" y="103.6">26</text>
<text x="20.5" y="111.3">GND</text>
<text x="154.4" y="121.2" transform="rotate(-90 154.4 121.2)">13</text>
<text x="157" y="121.2" transform="rotate(-90 157 121.2)">14</text>
<text x="159.5" y="121.2" transform="rotate(-90 159.5 121.2)">15</text>
<text x="162.1" y="121.2" transform="rotate(-90 162.1 121.2)">16</text>
<text x="164.6" y="121.2" transform="rotate(-90 164.6 121.2)">17</text>
<text x="167.1" y="121.2" transform="rotate(-90 167.1 121.2)">18</text>
<text x="169.7" y="121.2" transform="rotate(-90 169.7 121.2)">19</text>
<text x="172.2" y="121.2" transform="rotate(-90 172.2 121.2)">20</text>
<text x="174.8" y="121.2" transform="rotate(-90 174.8 121.2)">21</text>
<text x="177.3" y="121.2" transform="rotate(-90 177.3 121.2)">22</text>
<text x="179.8" y="121.2" transform="rotate(-90 179.8 121.2)">23</text>
<text x="182.4" y="121.2" transform="rotate(-90 182.4 121.2)">24</text>
<text x="188" y="132.7">3V3</text>
<text x="24.9" y="140.5" transform="rotate(-90 24.9 140.5)">6</text>
<text x="29.8" y="144.3">1</text>
<text x="29.8" y="146.8">2</text>
<text x="29.8" y="149.4">3</text>
<text x="29.8" y="151.9">4</text>
<text x="29.8" y="154.4">5</text>
<text x="24.9" y="160.6" transform="rotate(-90 24.9 160.6)">7</text>
<text x="208.5" y="159.6">GND</text>
<text x="38.7" y="162.1">3V3</text>
<text x="48.4" y="164.7">GND</text>
<text x="23" y="169.8">GND</text>
<text x="203" y="191.6">Title</text>
<text x="213.2" y="194.1">&lt;Title&gt;</text>
<text x="203" y="199.2">Size</text>
<text x="205.5" y="201.8">A4</text>
<text x="213.1" y="199.2">Document Number</text>
<text x="213.2" y="201.8">&lt;Doc&gt;</text>
<text x="286.8" y="199.2">Rev</text>
<text x="289.4" y="201.8">&lt;RevCod</text>
<text x="203" y="206.8">Date:</text>
<text x="216.2" y="206.8">Monday, December 16, 2019</text>
<text x="253.8" y="206.8">Sheet</text>
<text x="266.5" y="206.8">3</text>
<text x="274.1" y="206.8">of</text>
<text x="281.7" y="206.8">10</text>
</g>
<g font-size="1.8">
<text x="31.7" y="1.9">5</text>
<text x="90.1" y="1.9">4</text>
<text x="148.5" y="1.9">3</text>
<text x="206.8" y="1.9">2</text>
<text x="265.2" y="1.9">1</text>
<text x=".7" y="29.8">D</text>
<text x="295.1" y="29.8">D</text>
<text x=".7" y="80.9">C</text>
<text x="295.1" y="80.9">C</text>
<text x=".7" y="132.1">B</text>
<text x="295.1" y="132.1">B</text>
<text x=".7" y="183.3">A</text>
<text x="295.1" y="183.3">A</text>
<text x="31.7" y="209.2">5</text>
<text x="90.1" y="209.2">4</text>
<text x="148.5" y="209.2">3</text>
<text x="206.8" y="209.2">2</text>
<text x="265.2" y="209.2">1</text>
</g>
</svg>
